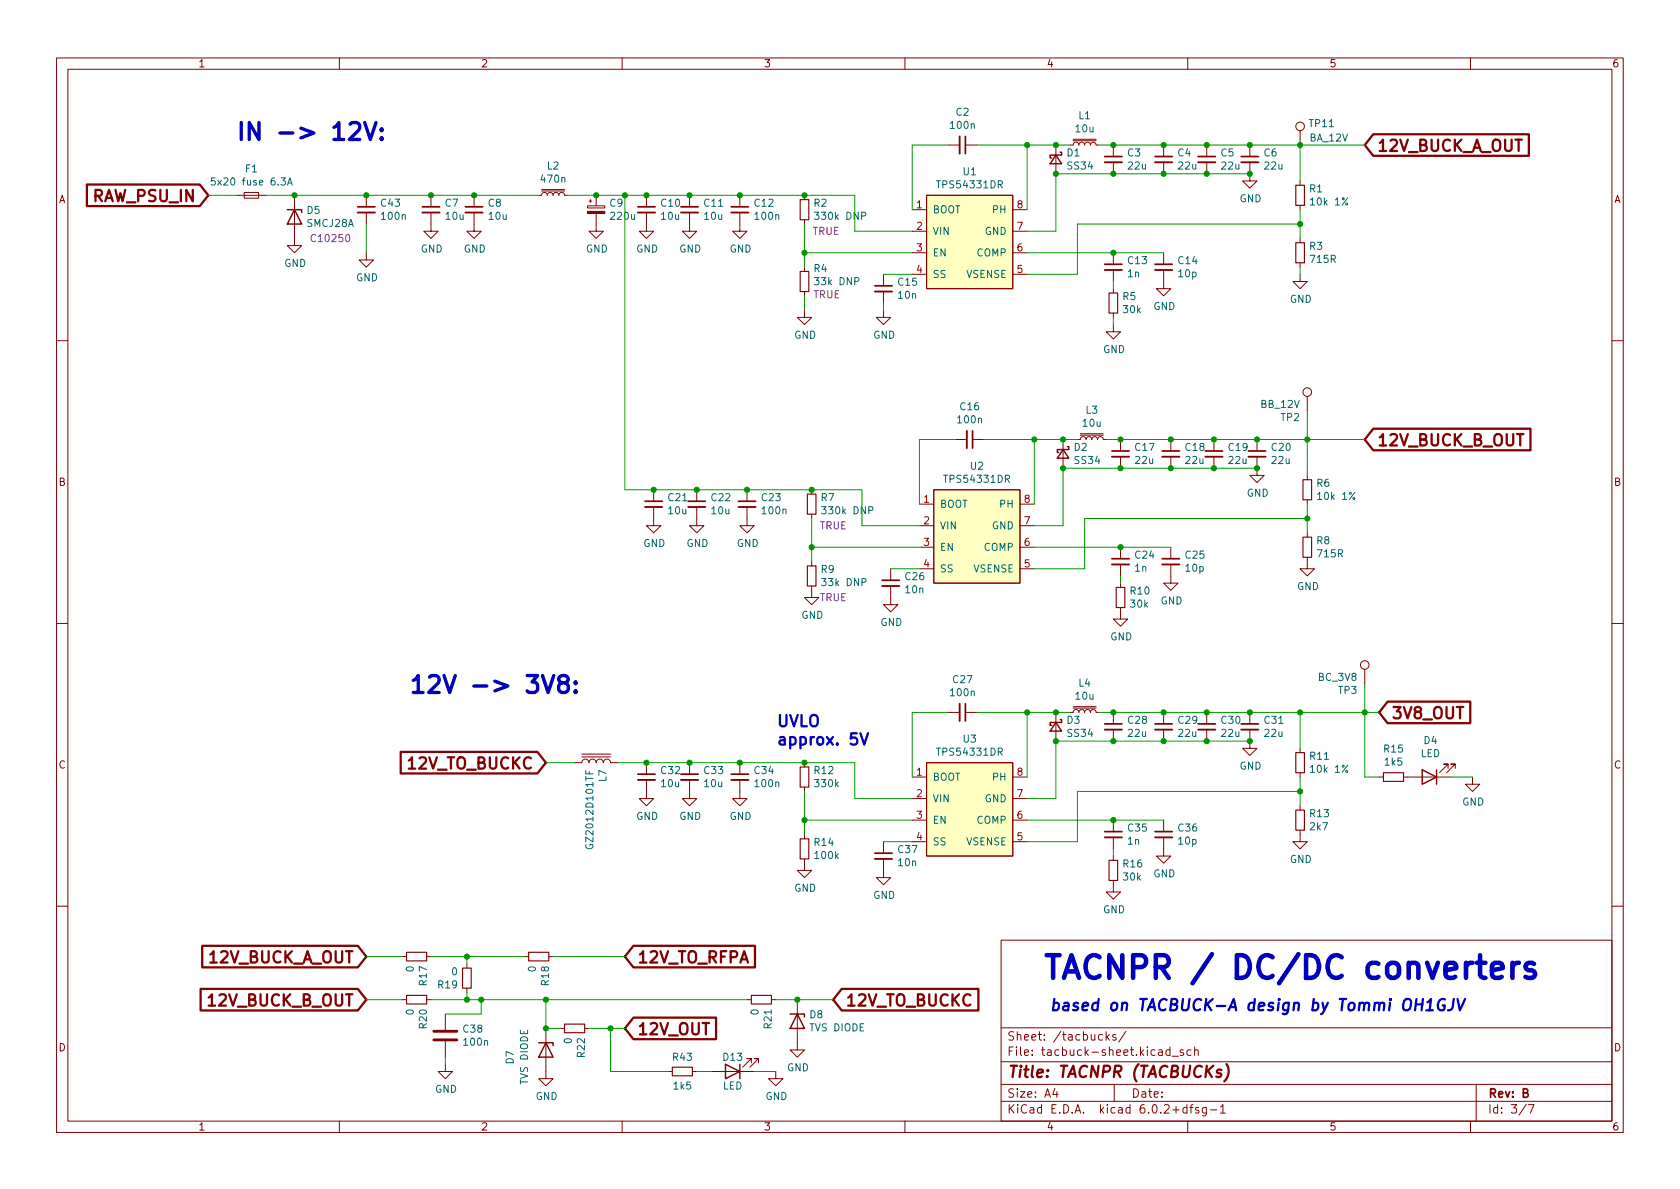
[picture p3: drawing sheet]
<svg xmlns="http://www.w3.org/2000/svg" width="297mm" height="210mm" viewBox="0 0 297 210" stroke-linecap="round" stroke-linejoin="round" font-family="sans-serif">
<g fill="none" stroke="#840000" stroke-width=".18">
<path d="M10 10.2h277v190.1h-277zM12 12.2h273v186.1h-273zM60 10.2v2M110 10.2v2M160 10.2v2M210 10.2v2M260 10.2v2M41.9 34.5h5.1M43.2 34h2.5v1h-2.5zM52.1 34.5v8.9h1.2l-1.2 1.3-1.3-1.3h1.3M64.8 34.5v2.1M64.8 37.6v2"/>
<path d="M76.2 37.6v3.3h1.3l-1.3 1.3-1.3-1.3h1.3M76.2 34.5v2.1M83.8 37.6v3.3h1.3l-1.3 1.3-1.3-1.3h1.3M83.8 34.5v2.1M95.2 34.5h.6l.1-.3 .4-.2 .3 .2 .2 .3 .1-.3 .3-.2 .4 .1 .2 .4 .2-.4 .4-.1 .3 .2 .1 .3 .2-.3 .3-.2 .4 .2 .1 .3h.5M95.8 33.8h4M95.8 33.5h4M103.9 36.4h3v.4h-3zM104.1 35.6h.5M104.4 35.3v.5M105.4 37.8v3.1h1.3l-1.3 1.3-1.3-1.3h1.3M105.4 34.5v1.9"/>
<path d="M114.3 37.6v3.3h1.3l-1.3 1.3-1.3-1.3h1.3M114.3 34.5v2.1M121.9 37.6v3.3h1.3l-1.3 1.3-1.3-1.3h1.3M121.9 34.5v2.1M130.8 37.6v3.3h1.3l-1.3 1.3-1.3-1.3h1.3M130.8 34.5v2.1M142.2 34.5v.8M142.2 38.9v.7M161.3 37.1h2.5M163.8 34.5h15.3v16.5h-15.3zM167.6 25.6h2.1M170.7 25.6h2"/>
<path d="M179.1 37.1h2.5M186.7 25.6v5.1M189.2 25.6h.5l.2-.3 .3-.2 .4 .2 .2 .3 .1-.3 .3-.2 .4 .2 .2 .3 .2-.4h.4l.3 .1 .1 .3 .1-.3 .4-.2 .4 .2 .1 .3h.5M189.7 24.9h4.1M189.7 24.6h4.1M196.8 25.6v2.1M196.8 28.7v2M205.7 25.6v2.1M205.7 28.7v2M213.4 25.6v2.1M213.4 28.7v2M221 28.7v3.3h1.2l-1.2 1.3-1.3-1.3h1.3"/>
<path d="M221 25.6v2.1M229.9 23.1v2.5M229.9 32v.8M229.9 36.3v.8M64.8 44.7v1.3h1.2l-1.2 1.2-1.3-1.2h1.3M142.2 54.9v1.2h1.3l-1.3 1.3-1.2-1.3h1.2M142.2 47.2v.8M142.2 51.6v.7M156.2 54.9v1.2h1.3l-1.3 1.3-1.3-1.3h1.3M156.2 48.5v2M156.2 51.6v2M161.3 40.9h2.5"/>
<path d="M161.3 44.7h2.5M161.3 48.5h2.5M179.1 40.9h2.5M179.1 44.7h2.5M179.1 48.5h2.5M196.8 57.4v1.3h1.3l-1.3 1.2-1.2-1.2h1.2M196.8 44.7v2M196.8 47.7v2.1M196.8 51v.8M196.8 55.4v.7M205.7 47.7v3.3h1.3l-1.3 1.3-1.2-1.3h1.2M205.7 44.7v2"/>
<path d="M229.9 48.5v1.3h1.2l-1.2 1.2-1.3-1.2h1.3M229.9 42.2v.7M229.9 46.5v.7M10 60.2h2M168.9 77.7h2M172 77.7h2M188 77.7v5.1M190.5 77.7h.5l.2-.3 .3-.2 .4 .2 .1 .3 .1-.3 .3-.2 .5 .1 .1 .4 .3-.4 .4-.1 .2 .2 .2 .3 .1-.3 .4-.2 .3 .2 .2 .3h.5M191 77h4.1M191 76.7h4.1M198.1 77.7v2.1M207 77.7v2.1"/>
<path d="M214.6 77.7v2.1M222.2 77.7v2.1M231.1 70.1v2.5M285 60.2h2M115.6 89.7v3.3h1.2l-1.2 1.2-1.3-1.2h1.3M115.6 86.6v2M123.2 89.7v3.3h1.3l-1.3 1.2-1.3-1.2h1.3M123.2 86.6v2M132.1 89.7v3.3h1.2l-1.2 1.2-1.3-1.2h1.3M132.1 86.6v2M143.5 86.6v.8M143.5 90.9v.8"/>
<path d="M143.5 99.3v.8M162.6 89.1h2.5M162.6 93h2.5M162.6 96.8h2.5M165.1 86.6h15.2v16.5h-15.2zM180.3 89.1h2.6M180.3 93h2.6M180.3 96.8h2.6M198.1 80.8v2M198.1 96.8v2M198.1 99.8v2M207 99.8v3.3h1.3l-1.3 1.3-1.3-1.3h1.3"/>
<path d="M207 80.8v2M207 96.8v2M214.6 80.8v2M222.2 80.8v3.3h1.3l-1.3 1.2-1.2-1.2h1.2M231.1 98.5v2.1h1.3l-1.3 1.2-1.2-1.2h1.2M231.1 84.1v.7M231.1 88.4v.7M231.1 94.2v.8M10 110.2h2M143.5 103.6v2.1h1.3l-1.3 1.2-1.3-1.2h1.3M157.5 103.6v3.3h1.2l-1.2 1.3-1.3-1.3h1.3M157.5 100.6v2"/>
<path d="M162.6 100.6h2.5M180.3 100.6h2.6M198.1 107.4v2.1h1.3l-1.3 1.2-1.3-1.2h1.3M198.1 103.1v.8M241.3 118.4v2.5M285 110.2h2M101.6 134.9h1.3a.64 .64 0 0 1 .6-.7 .64 .64 0 0 1 .6 .7 .64 .64 0 0 1 .7-.7 .64 .64 0 0 1 .6 .7 .64 .64 0 0 1 .6-.7 .64 .64 0 0 1 .7 .7 .64 .64 0 0 1 .6-.7 .64 .64 0 0 1 .6 .7h1.3M102.9 133.9h5M102.9 133.3h5M114.3 137.9v3.3h1.3l-1.3 1.3-1.3-1.3h1.3M114.3 134.9v2M121.9 137.9v3.3h1.3l-1.3 1.3-1.3-1.3h1.3"/>
<path d="M121.9 134.9v2M130.8 137.9v3.3h1.3l-1.3 1.3-1.3-1.3h1.3M130.8 134.9v2M142.2 134.9v.7M142.2 139.2v.7M161.3 137.4h2.5M163.8 134.9h15.3v16.5h-15.3zM167.6 126h2.1M170.7 126h2M179.1 137.4h2.5M186.7 126v5.1M189.2 126h.5l.2-.4 .3-.1 .4 .1 .2 .4 .1-.3 .3-.2 .4 .1 .2 .4 .2-.4 .4-.1 .3 .2 .1 .3 .1-.4 .4-.1 .4 .1 .1 .4h.5"/>
<path d="M189.7 125.2h4.1M189.7 125h4.1M196.8 126v2M196.8 129v2.1M205.7 126v2M205.7 129v2.1M213.4 126v2M213.4 129v2.1M221 129v3.3h1.2l-1.2 1.3-1.3-1.3h1.3M221 126v2M229.9 132.3v.8M229.9 136.6v.8"/>
<path d="M243.8 137.4h.8M248.2 137.4h8.3M256 135.9v-.8h-.7h.7l-1.5 1.5M257.3 135.9v-.8h-.8h.8l-1.5 1.5M260.3 137.4v1.3h1.3l-1.3 1.2-1.2-1.2h1.2M142.2 151.9v2h1.3l-1.3 1.3-1.2-1.3h1.2M142.2 147.6v.7M156.2 151.9v3.3h1.3l-1.3 1.3-1.3-1.3h1.3M156.2 148.8v2.1M161.3 141.2h2.5M161.3 145h2.5M161.3 148.8h2.5"/>
<path d="M179.1 141.2h2.5M179.1 145h2.5M179.1 148.8h2.5M196.8 155.7v2h1.3l-1.3 1.3-1.2-1.3h1.2M196.8 145v2.1M196.8 148.1v2M196.8 151.4v.7M205.7 148.1v3.3h1.3l-1.3 1.2-1.2-1.2h1.2M205.7 145v2.1M229.9 146.8v2h1.2l-1.2 1.3-1.3-1.3h1.3M229.9 142.5v.8M10 160.2h2"/>
<path d="M71.1 176.8h.8M71.1 169.2h.8M75.4 176.8h.8M75.4 169.2h.8M78.7 179.3v2.8M82.5 170.4v.8M82.5 174.7v.8M92.7 169.2h.8M97 169.2h.8M132.1 176.8h.7M136.4 176.8h.8M141 176.8v8.9h1.2l-1.2 1.2-1.3-1.2h1.3"/>
<path d="M177 166.3h108v32h-108zM285 160.2h2M60 198.3v2M78.7 188.2v1.3h1.3l-1.3 1.2-1.2-1.2h1.2M78.7 184.1v2.8M96.5 181.9v8.8h1.3l-1.3 1.3-1.3-1.3h1.3M99.1 181.9h.7M103.4 181.9h.7M110 198.3v2M118.1 189.5h.8M122.4 189.5h.8M125.7 189.5h7.6"/>
<path d="M132.8 188v-.8h-.7h.7l-1.5 1.5M134.1 188v-.8h-.8h.8l-1.5 1.5M137.2 189.5v1.2h1.2l-1.2 1.3-1.3-1.3h1.3M160 198.3v2M177 194.8h108M177 191.8h108M177 187.8h108M177 181.8h108M186.5 192.5l-.4 1h1M186.9 193v1M194.9 183l-.4-.1-.3 .3v.4l.2 .3h.5M195.6 182.4v1.5"/>
<path d="M195.7 183.4l.4 .5M196.1 182.9l-.5 .6M197 191.8v3M197.3 183l-.4-.1-.2 .2 .1 .3 .5 .1v.4h-.6M199.1 182.4l-1.3 1.9M206.9 185.7l-.5-.1-.3 .3v.4l.2 .3h.6M206.9 185.1v1.5M207.2 186.8h1.2M209.2 185.7l-.3-.1-.3 .2 .1 .3 .5 .1v.4h-.6M209.9 195.9l-.5-.1-.3 .3v.4l.2 .3h.6M209.9 195.3v1.5M210 198.3v2"/>
<path d="M210.4 195.8h.5M210.6 185.7l-.5-.1-.2 .3v.4l.1 .3h.6M210.9 195.3l-.3 .2v1.3M211.2 185.8l.2-.2 .4 .1 .1 .9M211.2 185.1v1.5M211.9 195.9l-.3-.1-.2 .2v.3l.5 .1v.4h-.5M213.3 195.8v1.2l-.3 .3h-.4M213.3 195.9l-.4-.1-.3 .3v.4l.1 .3h.6M214 196.3h1.1M215.8 195.8l.4-.5v1.5M215.8 196.8h.8M260 198.3v2"/>
<path d="M261 191.8v6.5M269.9 195.3l-1.3 1.9M270.2 195.3h1l-.6 1.5"/>
<circle cx="229.9" cy="22.3" r=".76"/>
<circle cx="231.1" cy="69.3" r=".76"/>
<circle cx="241.3" cy="117.6" r=".76"/>
</g>
<path d="M15.4 32.6h19.9l1.5 1.9-1.5 1.9h-19.9zM242.8 23.7h27.5v3.9h-27.5l-1.5-2zM242.8 75.8h27.8v3.8h-27.8l-1.5-1.9zM70.8 133h24.2l1.5 1.9-1.5 1.9h-24.2zM245.3 124.1h14.7v3.8h-14.7l-1.5-1.9zM35.5 174.9h27.8l1.5 1.9-1.5 1.9h-27.8zM35.8 167.3h27.5l1.5 1.9-1.5 1.9h-27.5zM112 167.3h21.5v3.8h-21.5l-1.5-1.9zM112 180h14.6v3.8h-14.6l-1.5-1.9zM148.8 174.9h24.2v3.8h-24.2l-1.5-1.9zM216.8 188.2a2.32 2.32 0 0 1-.3 3" fill="none" stroke="#840000" stroke-width=".4"/>
<g fill="none" stroke="#840000" stroke-width=".33">
<path d="M63.2 37.6h3.1M74.7 37.6h3M82.3 37.6h3M112.8 37.6h3M120.4 37.6h3M129.3 37.6h3M169.7 24.1v3.1M195.3 28.7h3.1M204.2 28.7h3.1M211.8 28.7h3.1M219.5 28.7h3M154.7 51.6h3"/>
<path d="M195.3 47.7h3.1M204.2 47.7h3.1M170.9 76.2v3M114 89.7h3.1M121.7 89.7h3M130.6 89.7h3M196.6 99.8h3M196.6 80.8h3M205.5 99.8h3M205.5 80.8h3M213.1 80.8h3.1M220.7 80.8h3.1"/>
<path d="M156 103.6h3M112.8 137.9h3M120.4 137.9h3M129.3 137.9h3M169.7 124.5v3M195.3 129h3.1M204.2 129h3.1M211.8 129h3.1M219.5 129h3M154.7 151.9h3M195.3 148.1h3.1M204.2 148.1h3.1"/>
</g>
<g fill="none" stroke="#840000" stroke-width=".3">
<path d="M63.2 36.6h3.1M74.7 36.6h3M82.3 36.6h3M112.8 36.6h3M120.4 36.6h3M129.3 36.6h3M170.7 24.1v3.1M195.3 27.7h3.1M204.2 27.7h3.1M211.8 27.7h3.1M219.5 27.7h3M154.7 50.5h3"/>
<path d="M195.3 46.7h3.1M204.2 46.7h3.1M172 76.2v3M196.6 79.8h3M205.5 79.8h3M213.1 79.8h3.1M220.7 79.8h3.1M114 88.6h3.1M121.7 88.6h3M130.6 88.6h3M196.6 98.8h3M205.5 98.8h3"/>
<path d="M156 102.6h3M112.8 136.9h3M120.4 136.9h3M129.3 136.9h3M170.7 124.5v3M195.3 128h3.1M204.2 128h3.1M211.8 128h3.1M219.5 128h3M154.7 150.9h3M195.3 147.1h3.1M204.2 147.1h3.1"/>
</g>
<g fill="none" stroke="#840000" stroke-width=".2">
<path d="M141.5 35.3h1.5v3.6h-1.5zM229.1 32.8h1.5v3.5h-1.5zM141.5 48h1.5v3.6h-1.5zM196.1 51.8h1.5v3.6h-1.5zM229.1 42.9h1.5v3.6h-1.5zM142.7 87.4h1.6v3.5h-1.6zM230.4 84.8h1.5v3.6h-1.5zM230.4 95h1.5v3.5h-1.5zM142.7 100.1h1.6v3.5h-1.6zM197.4 103.9h1.5v3.5h-1.5zM141.5 135.6h1.5v3.6h-1.5zM229.1 133.1h1.5v3.5h-1.5z"/>
<path d="M244.6 136.6h3.6v1.6h-3.6zM141.5 148.3h1.5v3.6h-1.5zM196.1 152.1h1.5v3.6h-1.5zM229.1 143.3h1.5v3.5h-1.5zM71.9 168.4h3.5v1.5h-3.5zM71.9 176h3.5v1.5h-3.5zM81.8 171.2h1.5v3.5h-1.5zM93.5 168.4h3.5v1.5h-3.5zM132.8 176h3.6v1.5h-3.6zM99.8 181.1h3.6v1.5h-3.6zM118.9 188.7h3.5v1.5h-3.5z"/>
</g>
<g fill="#ffffc2" stroke="#ffffc2" stroke-width=".18">
<path d="M163.8 134.9h15.3v16.5h-15.3z"/>
<path d="M163.8 34.5h15.3v16.5h-15.3z"/>
<path d="M165.1 86.6h15.2v16.5h-15.2z"/>
</g>
<g fill="none" stroke="#840000" stroke-width=".25">
<path d="M50.8 37.1h2.5v.5M52.1 37.1l1.2 2.5h-2.5zM186.7 27.4l1 1.6h-2zM187.5 26.9h.2v.5h-2v.5h.2M188 79.5l1 1.5h-2.1zM188.7 79h.3v.5h-2.1v.5h.3M186.7 127.8l1 1.5h-2zM187.5 127.2h.2v.6h-2v.5h.2M251.5 136.1l2.5 1.3-2.5 1.3zM254 136.1v2.6M139.7 179.3h2.5v.5M141 179.3l1.2 2.6h-2.5z"/>
<path d="M95.2 184.4h2.6v.5M96.5 184.4l1.3 2.5h-2.6zM128.3 188.2l2.5 1.3-2.5 1.2zM130.8 188.2v2.5"/>
</g>
<path d="M103.9 37.4h3v.4h-3z" fill="#840000" stroke="#840000" stroke-width=".18"/>
<path d="M38 31.5h-.6l-.1 .6 .2-.2 .4 .1 .2 .2-.1 .4-.2 .1-.5-.1M50.8 32.7l.5-1.2 .4 1.2M51 32.4h.6" fill="none" stroke="#006464" stroke-width=".18"/>
<path d="M76.7 183.9h4.1M76.7 182.4h4.1" fill="none" stroke="#840000" stroke-width=".51"/>
<path d="M152.1 129.7l.7 2 .7-2M252.2 178.7h1.1M252.4 177.2l.6-.5-.2 2M255.5 176.7a1.02 1.02 0 0 0-1.2 .7 1.02 1.02 0 0 0 .5 1.3l.6-.2 .1-.7h-.4M257 176.7l-.1 1.4a.74 .74 0 0 1-.9 .6M257.7 176.7l.4 2 .9-2" fill="none" stroke="#0000c2" stroke-width=".4"/>
<path d="M42.6 21.7v3M45.8 21.7v3l-1.7-3v3M75.9 119.7l.5-.2h.7a.81 .81 0 0 1 .4 1.2l-1.7 1.8h1.8M78.5 119.5l1 3 1-3M73.1 120.3l.6-.4 .2-.4v3M73.1 122.5h1.7" fill="none" stroke="#0000c2" stroke-width=".6"/>
<path d="M261.1 170.2h1.5M261.7 168.9v3.5l.2 .3 .4 .2h.3M263.8 171.6l1.9-.4v-.4l-.2-.4-.4-.2h-.7l-.4 .2-.2 .4v1.6l.2 .3 .4 .2h.7l.4-.2M267.4 170.2v2.7M268.6 170.2a1.03 1.03 0 0 0-1.2 .8M271.2 170.4l-.3-.2h-.6l-.4 .2-.2 .4 .2 .6 1.3 .4 .2 .4-.2 .5-.3 .2h-.8l-.4-.2" fill="none" stroke="#0000c2" stroke-width=".8"/>
<g fill="none" stroke="#009600" stroke-width=".18">
<path d="M36.8 34.5h5.1M47 34.5h48.2M64.8 39.6v5.1M100.3 34.5h50.8v6.4h10.2M110.5 34.5v52.1h41.9v6.4h10.2M142.2 39.6v7.6M167.6 25.6h-6.3v11.5M172.7 25.6h16.5M181.6 25.6v11.5M194.3 25.6h47M221 30.7h-34.3v10.2h-5.1M229.9 25.6v6.4"/>
<path d="M229.9 37.1v5.1M229.9 39.6h-39.4v8.9h-8.9M142.2 52.3v2.6M142.2 44.7h19.1M156.2 48.5h5.1M156.2 53.6v1.3M181.6 44.7h24.1M196.8 49.8v1.2M196.8 56.1v1.3M229.9 47.2v1.3M168.9 77.7h-6.3v11.4M174 77.7h16.5"/>
<path d="M182.9 77.7v11.4M195.6 77.7h45.7M231.1 72.6v11.5M143.5 91.7v7.6M143.5 96.8h19.1M182.9 96.8h24.1M222.2 82.8h-34.2v10.2h-5.1M231.1 89.1v5.1M231.1 91.7h-39.3v8.9h-8.9M157.5 100.6h5.1M198.1 101.8v1.3M96.5 134.9h5.1"/>
<path d="M109.2 134.9h41.9v6.3h10.2M142.2 139.9v7.7M167.6 126h-6.3v11.4M172.7 126h16.5M181.6 126v11.4M194.3 126h49.5M221 131.1h-34.3v10.1h-5.1M229.9 126v6.3M229.9 137.4v5.1M229.9 139.9h-39.4v8.9h-8.9M241.3 120.9v16.5h2.5M256.5 137.4h3.8"/>
<path d="M142.2 145h19.1M156.2 148.8h5.1M181.6 145h24.1M196.8 150.1v1.3M64.8 169.2h6.3M64.8 176.8h6.3M76.2 169.2h16.5M76.2 176.8h55.9M82.5 169.2v1.2M82.5 175.5v1.3M85.1 176.8v2.5h-6.4M96.5 176.8v5.1h2.6"/>
<path d="M97.8 169.2h12.7M137.2 176.8h10.1M78.7 186.9v1.3M104.1 181.9h6.4M107.9 181.9v7.6h10.2M123.2 189.5h2.5M133.3 189.5h3.9"/>
</g>
<g fill="#009600" stroke="#009600" stroke-width=".18">
<circle cx="188" cy="82.8" r=".46"/>
<circle cx="182.9" cy="77.7" r=".46"/>
<circle cx="188" cy="77.7" r=".46"/>
<circle cx="142.2" cy="44.7" r=".46"/>
<circle cx="181.6" cy="25.6" r=".46"/>
<circle cx="222.2" cy="82.8" r=".46"/>
<circle cx="231.1" cy="91.7" r=".46"/>
<circle cx="221" cy="131.1" r=".46"/>
<circle cx="221" cy="126" r=".46"/>
<circle cx="207" cy="77.7" r=".46"/>
<circle cx="207" cy="82.8" r=".46"/>
<circle cx="198.1" cy="82.8" r=".46"/>
<circle cx="214.6" cy="82.8" r=".46"/>
<circle cx="229.9" cy="126" r=".46"/>
<circle cx="186.7" cy="25.6" r=".46"/>
<circle cx="213.4" cy="30.7" r=".46"/>
<circle cx="213.4" cy="25.6" r=".46"/>
<circle cx="205.7" cy="25.6" r=".46"/>
<circle cx="196.8" cy="44.7" r=".46"/>
<circle cx="196.8" cy="25.6" r=".46"/>
<circle cx="196.8" cy="30.7" r=".46"/>
<circle cx="205.7" cy="30.7" r=".46"/>
<circle cx="198.1" cy="77.7" r=".46"/>
<circle cx="186.7" cy="30.7" r=".46"/>
<circle cx="196.8" cy="145" r=".46"/>
<circle cx="181.6" cy="126" r=".46"/>
<circle cx="198.1" cy="96.8" r=".46"/>
<circle cx="186.7" cy="126" r=".46"/>
<circle cx="186.7" cy="131.1" r=".46"/>
<circle cx="231.1" cy="77.7" r=".46"/>
<circle cx="221" cy="25.6" r=".46"/>
<circle cx="221" cy="30.7" r=".46"/>
<circle cx="214.6" cy="77.7" r=".46"/>
<circle cx="222.2" cy="77.7" r=".46"/>
<circle cx="229.9" cy="39.6" r=".46"/>
<circle cx="229.9" cy="25.6" r=".46"/>
<circle cx="205.7" cy="126" r=".46"/>
<circle cx="213.4" cy="126" r=".46"/>
<circle cx="213.4" cy="131.1" r=".46"/>
<circle cx="229.9" cy="139.9" r=".46"/>
<circle cx="241.3" cy="126" r=".46"/>
<circle cx="205.7" cy="131.1" r=".46"/>
<circle cx="196.8" cy="131.1" r=".46"/>
<circle cx="196.8" cy="126" r=".46"/>
<circle cx="142.2" cy="134.9" r=".46"/>
<circle cx="142.2" cy="145" r=".46"/>
<circle cx="114.3" cy="134.9" r=".46"/>
<circle cx="121.9" cy="134.9" r=".46"/>
<circle cx="141" cy="176.8" r=".46"/>
<circle cx="107.9" cy="181.9" r=".46"/>
<circle cx="130.8" cy="134.9" r=".46"/>
<circle cx="143.5" cy="86.6" r=".46"/>
<circle cx="143.5" cy="96.8" r=".46"/>
<circle cx="130.8" cy="34.5" r=".46"/>
<circle cx="121.9" cy="34.5" r=".46"/>
<circle cx="115.6" cy="86.6" r=".46"/>
<circle cx="123.2" cy="86.6" r=".46"/>
<circle cx="110.5" cy="34.5" r=".46"/>
<circle cx="114.3" cy="34.5" r=".46"/>
<circle cx="142.2" cy="34.5" r=".46"/>
<circle cx="132.1" cy="86.6" r=".46"/>
<circle cx="82.5" cy="176.8" r=".46"/>
<circle cx="85.1" cy="176.8" r=".46"/>
<circle cx="96.5" cy="176.8" r=".46"/>
<circle cx="96.5" cy="181.9" r=".46"/>
<circle cx="82.5" cy="169.2" r=".46"/>
<circle cx="105.4" cy="34.5" r=".46"/>
<circle cx="83.8" cy="34.5" r=".46"/>
<circle cx="52.1" cy="34.5" r=".46"/>
<circle cx="76.2" cy="34.5" r=".46"/>
<circle cx="64.8" cy="34.5" r=".46"/>
</g>
<text font-size="5.6" fill="#0000c2" x="184.1" y="173.1">TACNPR / DC/DC converters</text>
<g font-size="4.2" fill="#0000c2">
<text x="49.4" y="24.8">IN -&gt; 12V:</text>
<text x="80.5" y="122.6">12V -&gt; 3V8:</text>
</g>
<g font-size="2.8" fill="#840000">
<text x="243.3" y="26.8">12V_BUCK_A_OUT</text>
<text x="16.5" y="35.7">RAW_PSU_IN</text>
<text x="243.3" y="78.9">12V_BUCK_B_OUT</text>
<text x="245.8" y="127.1">3V8_OUT</text>
<text x="72.5" y="136">12V_TO_BUCKC</text>
<text x="37.1" y="170.3">12V_BUCK_A_OUT</text>
<text x="112.5" y="170.3">12V_TO_RFPA</text>
<text x="37.1" y="177.9">12V_BUCK_B_OUT</text>
<text x="149.3" y="177.9">12V_TO_BUCKC</text>
<text x="112.5" y="183">12V_OUT</text>
<text x="178" y="190.6">Title: TACNPR (TACBUCKs)</text>
</g>
<g font-size="2.8" fill="#0000c2">
<text x="137.2" y="128.5">UVLO</text>
<text x="137.2" y="131.8">approx. 5V</text>
<text x="185.4" y="178.8">based on TACBUCK-A design by Tommi OH1GJV</text>
</g>
<g font-size="2.1" fill="#840000">
<text x="178" y="184">Sheet: /tacbucks/</text>
<text x="178" y="186.7">File: tacbuck-sheet.kicad_sch</text>
<text x="178" y="196.9">KiCad E.D.A. kicad 6.0.2+dfsg-1</text>
<text x="178" y="194.1">Size: A4</text>
<text x="200" y="194.1">Date:</text>
<text x="263" y="194.1">Rev: B</text>
<text x="263" y="196.9">Id: 3/7</text>
</g>
<g font-size="1.8" fill="#840000">
<text x="35" y="11.9">1</text>
<text x="85" y="11.9">2</text>
<text x="135" y="11.9">3</text>
<text x="185" y="11.9">4</text>
<text x="235" y="11.9">5</text>
<text x="285" y="11.9">6</text>
<text x="10.3" y="35.9">A</text>
<text x="285.3" y="35.9">A</text>
<text x="10.3" y="85.9">B</text>
<text x="285.3" y="85.9">B</text>
<text x="10.3" y="135.9">C</text>
<text x="285.3" y="135.9">C</text>
<text x="10.3" y="185.9">D</text>
<text x="285.3" y="185.9">D</text>
<text x="35" y="199.9">1</text>
<text x="85" y="199.9">2</text>
<text x="135" y="199.9">3</text>
<text x="185" y="199.9">4</text>
<text x="235" y="199.9">5</text>
<text x="285" y="199.9">6</text>
</g>
<g font-size="1.8" fill="#006464">
<text x="168.2" y="22.8">100n</text>
<text x="169" y="20.5">C2</text>
<text x="190.2" y="23.4">10u</text>
<text x="190.7" y="21.1">L1</text>
<text x="231.6" y="22.5">TP11</text>
<text x="96.8" y="30">L2</text>
<text x="188.7" y="27.7">D1</text>
<text x="188.8" y="30">SS34</text>
<text x="199.4" y="27.7">C3</text>
<text x="199.5" y="30">22u</text>
<text x="208.3" y="27.7">C4</text>
<text x="208.4" y="30">22u</text>
<text x="215.9" y="27.7">C5</text>
<text x="216" y="30">22u</text>
<text x="223.5" y="27.7">C6</text>
<text x="223.7" y="30">22u</text>
<text x="231.6" y="25">BA_12V</text>
<text x="38.3" y="32.8">5x20 fuse 6.3A</text>
<text x="43.4" y="30.5">F1</text>
<text x="95.8" y="32.3">470n</text>
<text x="166" y="33.3">TPS54331DR</text>
<text x="170.3" y="31">U1</text>
<text x="219.1" y="35.8">GND</text>
<text x="231.6" y="34">R1</text>
<text x="54.3" y="37.8">D5</text>
<text x="54.3" y="40.1">SMCJ28A</text>
<text x="67.4" y="36.5">C43</text>
<text x="67.6" y="38.9">100n</text>
<text x="78.7" y="36.5">C7</text>
<text x="78.9" y="38.9">10u</text>
<text x="86.3" y="36.5">C8</text>
<text x="86.5" y="38.9">10u</text>
<text x="107.8" y="36.5">C9</text>
<text x="108.1" y="38.9">220u</text>
<text x="116.9" y="36.5">C10</text>
<text x="117" y="38.9">10u</text>
<text x="124.6" y="36.5">C11</text>
<text x="124.6" y="38.9">10u</text>
<text x="133.4" y="36.5">C12</text>
<text x="133.6" y="38.9">100n</text>
<text x="143.9" y="36.5">R2</text>
<text x="144.5" y="38.9">330k DNP</text>
<text x="164.8" y="37.7">BOOT</text>
<text x="164.8" y="41.5">VIN</text>
<text x="174.1" y="41.5">GND</text>
<text x="175.6" y="37.7">PH</text>
<text x="232" y="36.3">10k 1%</text>
<text x="50.2" y="47.2">GND</text>
<text x="74.4" y="44.6">GND</text>
<text x="82" y="44.6">GND</text>
<text x="103.6" y="44.6">GND</text>
<text x="112.5" y="44.6">GND</text>
<text x="120.1" y="44.6">GND</text>
<text x="129" y="44.6">GND</text>
<text x="164.8" y="45.3">EN</text>
<text x="172.7" y="45.3">COMP</text>
<text x="199.5" y="46.7">C13</text>
<text x="208.4" y="46.7">C14</text>
<text x="231.6" y="44.2">R3</text>
<text x="231.8" y="46.5">715R</text>
<text x="62.9" y="49.7">GND</text>
<text x="143.9" y="48.1">R4</text>
<text x="144.4" y="50.4">33k DNP</text>
<text x="158.8" y="50.5">C15</text>
<text x="158.9" y="52.8">10n</text>
<text x="164.8" y="49.1">SS</text>
<text x="170.9" y="49.1">VSENSE</text>
<text x="198.5" y="53.1">R5</text>
<text x="199.4" y="49">1n</text>
<text x="208.4" y="49">10p</text>
<text x="228" y="53.5">GND</text>
<text x="140.4" y="59.9">GND</text>
<text x="154.4" y="59.9">GND</text>
<text x="198.7" y="55.4">30k</text>
<text x="203.9" y="54.8">GND</text>
<text x="195" y="62.4">GND</text>
<text x="169.4" y="74.8">100n</text>
<text x="169.8" y="72.5">C16</text>
<text x="191.5" y="75.5">10u</text>
<text x="192" y="73.1">L3</text>
<text x="223" y="72.1">BB_12V</text>
<text x="226.5" y="74.4">TP2</text>
<text x="171.6" y="83.1">U2</text>
<text x="189.9" y="79.7">D2</text>
<text x="190.1" y="82">SS34</text>
<text x="200.8" y="79.7">C17</text>
<text x="200.8" y="82">22u</text>
<text x="209.6" y="79.7">C18</text>
<text x="209.7" y="82">22u</text>
<text x="217.3" y="79.7">C19</text>
<text x="217.3" y="82">22u</text>
<text x="224.9" y="79.7">C20</text>
<text x="224.9" y="82">22u</text>
<text x="118.2" y="88.6">C21</text>
<text x="125.8" y="88.6">C22</text>
<text x="134.7" y="88.6">C23</text>
<text x="145.2" y="88.6">R7</text>
<text x="166.1" y="89.8">BOOT</text>
<text x="167.3" y="85.4">TPS54331DR</text>
<text x="176.9" y="89.8">PH</text>
<text x="220.4" y="87.8">GND</text>
<text x="232.8" y="86.1">R6</text>
<text x="233.3" y="88.4">10k 1%</text>
<text x="118.2" y="90.9">10u</text>
<text x="125.9" y="90.9">10u</text>
<text x="134.9" y="90.9">100n</text>
<text x="145.8" y="90.9">330k DNP</text>
<text x="166.1" y="93.6">VIN</text>
<text x="175.4" y="93.6">GND</text>
<text x="113.7" y="96.7">GND</text>
<text x="121.4" y="96.7">GND</text>
<text x="130.2" y="96.7">GND</text>
<text x="145.2" y="101.3">R9</text>
<text x="166.1" y="97.4">EN</text>
<text x="166.1" y="101.2">SS</text>
<text x="172.1" y="101.2">VSENSE</text>
<text x="174" y="97.4">COMP</text>
<text x="200.7" y="101.1">1n</text>
<text x="200.8" y="98.8">C24</text>
<text x="209.6" y="98.8">C25</text>
<text x="209.7" y="101.1">10p</text>
<text x="232.8" y="96.2">R8</text>
<text x="233.1" y="98.5">715R</text>
<text x="145.6" y="103.6">33k DNP</text>
<text x="160.1" y="102.6">C26</text>
<text x="160.2" y="104.9">10n</text>
<text x="199.9" y="105.1">R10</text>
<text x="199.9" y="107.4">30k</text>
<text x="205.2" y="106.9">GND</text>
<text x="229.3" y="104.3">GND</text>
<text x="141.7" y="109.4">GND</text>
<text x="155.6" y="110.7">GND</text>
<text x="196.3" y="113.2">GND</text>
<text x="168.2" y="123.1">100n</text>
<text x="168.6" y="120.8">C27</text>
<text x="190.2" y="123.7">10u</text>
<text x="190.7" y="121.4">L4</text>
<text x="233.2" y="120.4">BC_3V8</text>
<text x="236.7" y="122.7">TP3</text>
<text x="170.3" y="131.3">U3</text>
<text x="188.7" y="128">D3</text>
<text x="188.8" y="130.3">SS34</text>
<text x="199.5" y="128">C28</text>
<text x="199.5" y="130.3">22u</text>
<text x="208.4" y="128">C29</text>
<text x="208.4" y="130.3">22u</text>
<text x="216" y="128">C30</text>
<text x="216" y="130.3">22u</text>
<text x="223.6" y="128">C31</text>
<text x="223.7" y="130.3">22u</text>
<text x="251.8" y="131.6">D4</text>
<text x="116.9" y="136.9">C32</text>
<text x="124.6" y="136.9">C33</text>
<text x="133.4" y="136.9">C34</text>
<text x="144" y="136.9">R12</text>
<text x="166" y="133.6">TPS54331DR</text>
<text x="219.1" y="136.1">GND</text>
<text x="231.7" y="134.3">R11</text>
<text x="232" y="136.6">10k 1%</text>
<text x="244.8" y="133.1">R15</text>
<text x="244.9" y="135.4">1k5</text>
<text x="251.1" y="133.9">LED</text>
<text x="107.2" y="138.2" transform="rotate(-90 107.2 138.2)">L7</text>
<text x="117" y="139.2">10u</text>
<text x="124.6" y="139.2">10u</text>
<text x="133.6" y="139.2">100n</text>
<text x="144.2" y="139.2">330k</text>
<text x="164.8" y="138">BOOT</text>
<text x="164.8" y="141.9">VIN</text>
<text x="174.1" y="141.9">GND</text>
<text x="175.6" y="138">PH</text>
<text x="258.5" y="142.4">GND</text>
<text x="104.9" y="149.6" transform="rotate(-90 104.9 149.6)">GZ2012D101TF</text>
<text x="112.5" y="145">GND</text>
<text x="120.1" y="145">GND</text>
<text x="129" y="145">GND</text>
<text x="144" y="149.6">R14</text>
<text x="164.8" y="145.7">EN</text>
<text x="164.8" y="149.5">SS</text>
<text x="170.9" y="149.5">VSENSE</text>
<text x="172.7" y="145.7">COMP</text>
<text x="199.4" y="149.3">1n</text>
<text x="199.5" y="147">C35</text>
<text x="208.4" y="147">C36</text>
<text x="208.4" y="149.3">10p</text>
<text x="231.7" y="144.5">R13</text>
<text x="231.7" y="146.8">2k7</text>
<text x="144.2" y="151.9">100k</text>
<text x="158.8" y="150.8">C37</text>
<text x="158.9" y="153.2">10n</text>
<text x="198.7" y="153.4">R16</text>
<text x="198.7" y="155.7">30k</text>
<text x="203.9" y="155.1">GND</text>
<text x="228" y="152.6">GND</text>
<text x="140.4" y="157.7">GND</text>
<text x="154.4" y="158.9">GND</text>
<text x="195" y="161.5">GND</text>
<text x="73.2" y="171.8" transform="rotate(-90 73.2 171.8)">0</text>
<text x="79.9" y="172.5">0</text>
<text x="94.7" y="171.8" transform="rotate(-90 94.7 171.8)">0</text>
<text x="73.2" y="179.5" transform="rotate(-90 73.2 179.5)">0</text>
<text x="75.5" y="174.2" transform="rotate(-90 75.5 174.2)">R17</text>
<text x="77.5" y="174.8">R19</text>
<text x="97.1" y="174.2" transform="rotate(-90 97.1 174.2)">R18</text>
<text x="134.1" y="179.5" transform="rotate(-90 134.1 179.5)">0</text>
<text x="75.5" y="181.8" transform="rotate(-90 75.5 181.8)">R20</text>
<text x="82" y="182.6">C38</text>
<text x="82.1" y="184.9">100n</text>
<text x="101.1" y="184.5" transform="rotate(-90 101.1 184.5)">0</text>
<text x="136.4" y="181.8" transform="rotate(-90 136.4 181.8)">R21</text>
<text x="143.2" y="180.1">D8</text>
<text x="143.2" y="182.4">TVS DIODE</text>
<text x="90.8" y="188.1" transform="rotate(-90 90.8 188.1)">D7</text>
<text x="93.3" y="191.6" transform="rotate(-90 93.3 191.6)">TVS DIODE</text>
<text x="103.4" y="186.9" transform="rotate(-90 103.4 186.9)">R22</text>
<text x="119" y="187.6">R43</text>
<text x="127.9" y="187.6">D13</text>
<text x="139.1" y="189.4">GND</text>
<text x="76.9" y="193.2">GND</text>
<text x="94.7" y="194.5">GND</text>
<text x="119.2" y="192.7">1k5</text>
<text x="127.8" y="192.7">LED</text>
<text x="135.3" y="194.5">GND</text>
</g>
<g font-size="1.8" fill="#840084">
<text x="143.6" y="41.5">TRUE</text>
<text x="55.3" y="42.8">C10250</text>
<text x="143.8" y="52.7">TRUE</text>
<text x="144.9" y="93.6">TRUE</text>
<text x="144.9" y="106.3">TRUE</text>
</g>
<g font-size="1.8" fill="#a90000">
<text x="162.1" y="36.8">1</text>
<text x="162.1" y="40.6">2</text>
<text x="179.8" y="40.6">7</text>
<text x="179.8" y="36.8">8</text>
<text x="162.1" y="44.4">3</text>
<text x="179.8" y="44.4">6</text>
<text x="162.1" y="48.3">4</text>
<text x="179.8" y="48.3">5</text>
<text x="163.3" y="88.9">1</text>
<text x="181.1" y="88.9">8</text>
<text x="163.3" y="92.7">2</text>
<text x="181.1" y="92.7">7</text>
<text x="163.3" y="96.5">3</text>
<text x="163.3" y="100.3">4</text>
<text x="181.1" y="100.3">5</text>
<text x="181.1" y="96.5">6</text>
<text x="162.1" y="137.2">1</text>
<text x="179.8" y="137.2">8</text>
<text x="162.1" y="141">2</text>
<text x="179.8" y="141">7</text>
<text x="162.1" y="144.8">3</text>
<text x="162.1" y="148.6">4</text>
<text x="179.8" y="148.6">5</text>
<text x="179.8" y="144.8">6</text>
</g>
</svg>
